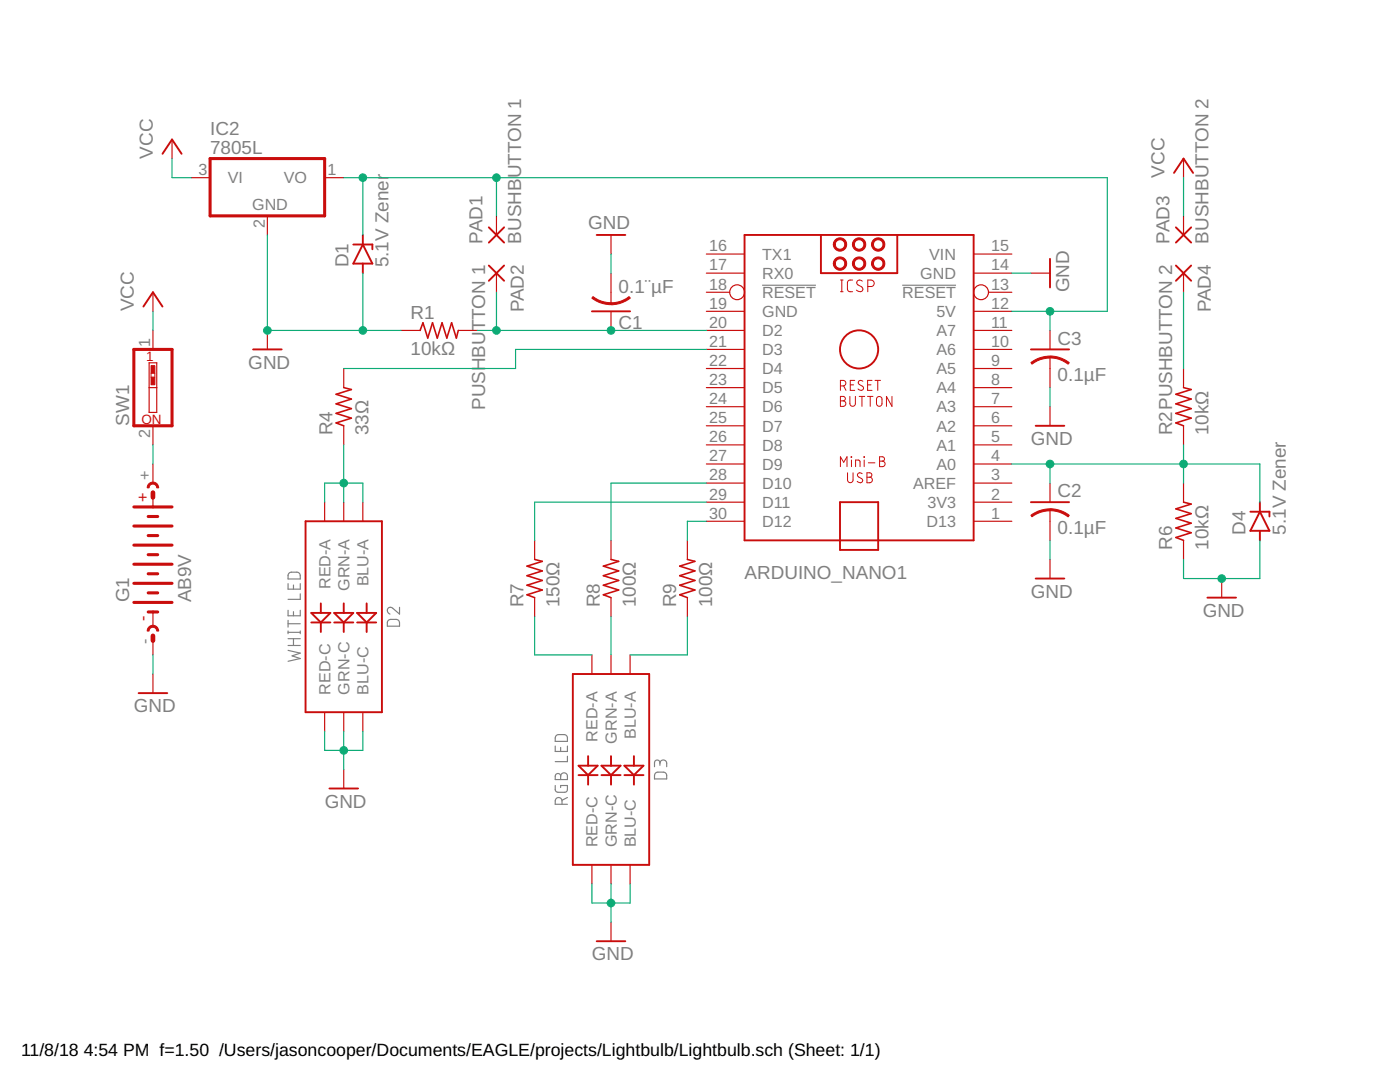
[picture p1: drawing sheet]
<svg xmlns="http://www.w3.org/2000/svg" width="279mm" height="216mm" viewBox="0 0 279 216" stroke-linecap="round" stroke-linejoin="round" font-family="sans-serif">
<g fill="none" stroke="#808080" stroke-width=".23">
<path d="M152.1 56.9h10.7M180.1 56.9h10.7M57.5 116.5v1.1h2.4v-1.1M57.6 114.4l.6-.2 1.4 .1a1.19 1.19 0 0 1 .3 1.2h-2.4zM58.6 116.7v.9M59.9 118.5v1.1h-2.4M57.5 129.8l2.4 .5-1.6 .6 1.6 .5-2.4 .6M57.5 128.8h2.4M57.5 127.4h2.4M57.5 126.2h2.4M57.5 121.8v1.1h2.4v-1.1M57.5 123.8v1.3"/>
<path d="M57.5 125.9v.5M57.5 124.5h2.4M58.6 122v.9M58.6 127.4v1.4M59.9 125.9v.5M77.4 123.9l.6-.3 1.5 .1a1.19 1.19 0 0 1 .2 1.2h-2.4zM79.7 121.2v1.3l-1.3-1.1a.67 .67 0 0 0-1.1 .2 .67 .67 0 0 0 .5 .9M110.8 156.7v1l.4 .4h1.5l.3-.1 .2-.3v-1h-1.3v.4M110.8 148.9v1h2.4v-1M110.9 154.5l.4-.2 .3 .1 .3 .5a.68 .68 0 0 1 .7-.7 .68 .68 0 0 1 .6 .7v.7h-2.4zM110.9 146.9l.4-.3h1.5l.4 .4v.9h-2.4zM111.9 149.1v.8"/>
<path d="M111.9 154.9v.7M113.2 159.1l-1 .6M113.2 150.9v1.1h-2.4M130.7 154.3l.4-.2h1.5l.4 .4 .1 .9h-2.5zM131.7 152.3a.68 .68 0 0 1 .7-.7 .68 .68 0 0 1 .7 .7v.7M131.7 152.7v-.5a.54 .54 0 0 0-.5-.5 .54 .54 0 0 0-.6 .5v.8M112.2 160.5v-.7a.68 .68 0 0 0-.7-.7 .68 .68 0 0 0-.7 .7v.7h2.4"/>
</g>
<path d="M68.6 77.3l1.5 .4-3 1 3 .9-3 1 3 .9-3 1 3 .9-3 1 1.5 .6M83.8 65.9l.6-1.5 1 3.1 .9-3.1 1 3.1 .9-3.1 1 3.1 .9-3.1 1 3.1 .4-1.6M236.2 77.3l1.5 .4-3 1 3 .9-3 1 3 .9-3 1 3 .9-3 1 1.5 .6M106.7 111.6l1.5 .4-3 1 3 .9-3 1 3 .9-3 1 3 .9-3 1 1.5 .6M121.9 111.6l1.6 .4-3.1 1 3.1 .9-3.1 1 3.1 .9-3.1 1 3.1 .9-3.1 1 1.5 .6M137.2 111.6l1.5 .4-3 1 3 .9-3 1 3 .9-3 1 3 .9-3 1 1.5 .6M236.2 100.2l1.5 .4-3 .9 3 1-3 .9 3 1-3 .9 3 1-3 1 1.5 .5" fill="none" stroke="#c90d0c" stroke-width=".32"/>
<g fill="none" stroke="#c90d0c" stroke-width=".23">
<path d="M34.3 27.8v3.8M38.1 35.5h3.8M64.8 35.5h3.8M236.2 31.6v3.9M30.5 58.3v3.8M53.4 43.1v3.8M99.1 43.1v3.8M99.1 54.5v3.8M121.9 46.9v3.8M121.9 54.5v6.1M141 54.5h7.6M141 50.7h7.6"/>
<path d="M141 58.3h4.6M194.3 54.5h7.6M194.3 50.7h7.6M197.3 58.3h4.6M205.7 54.5h3.8M236.2 43.1v3.8M236.2 54.5v3.8M29.8 77.3h1.5M29.8 72.4h1.5v9.9h-1.5zM30.5 65.9v3.8M53.4 65.9v3.8M68.6 73.5v3.8"/>
<path d="M80 65.9h3.8M91.5 65.9h3.8M121.9 62.1v3.8M141 65.9h7.6M141 62.1h7.6M141 69.7h7.6M141 73.5h7.6M141 77.3h7.6M194.3 65.9h7.6M194.3 62.1h7.6M194.3 69.7h7.6M194.3 73.5h7.6"/>
<path d="M194.3 77.3h7.6M209.5 65.9v3.8M209.5 71.2v6.1M236.2 73.5v3.8M30.5 85v3.8M30.5 92.6v3.8M30.5 99.3v1.9M68.6 85v3.8M141 81.2h7.6M141 85h7.6M141 88.8h7.6M141 92.6h7.6"/>
<path d="M141 96.4h7.6M194.3 81.2h7.6M194.3 85h7.6M194.3 88.8h7.6M194.3 92.6h7.6M194.3 96.4h7.6M209.5 81.2v3.8M209.5 96.4v3.8M236.2 85v3.8M236.2 96.4v3.8M64.8 100.2v3.8M68.6 100.2v3.8"/>
<path d="M72.4 100.2v3.8M106.7 107.8v3.8M106.7 119.3v3.8M121.9 107.8v3.8M121.9 119.3v3.8M137.2 107.8v3.8M137.2 119.3v3.8M141 100.2h7.6M141 104h7.6M194.3 100.2h7.6M194.3 104h7.6M209.5 101.7v6.1"/>
<path d="M209.5 111.6v3.8M236.2 107.8v3.8M243.8 115.4v3.9M30.5 122.1v2.9M30.5 126.9v3.8M30.5 134.5v3.8M118.1 130.7v3.8M121.9 130.7v3.8M125.8 130.7v3.8M64.8 142.1v3.8M68.6 142.1v3.8M68.6 153.5v3.8"/>
<path d="M72.4 142.1v3.8M118.1 172.6v3.8M121.9 172.6v3.8M125.8 172.6v3.8M121.9 184v3.8"/>
<circle cx="147.1" cy="58.3" r="1.48"/>
<circle cx="195.8" cy="58.3" r="1.48"/>
</g>
<g fill="none" stroke="#c90d0c" stroke-width=".38">
<path d="M32.4 30.7l1.9-2.9 1.9 2.9M234.3 34.5l1.9-2.9 1.9 2.9M70.5 48.8h3.8v.9M72.4 48.8l1.9 3.8h-3.8zM72.4 46.9v1.9M72.4 52.6v1.9M97.6 45.4l3 3M97.6 53l3 3M100.6 45.4l-3 3M100.6 53l-3 3M119.1 46.9h5.7M148.6 46.9h45.7v60.9h-45.7z"/>
<path d="M163.8 46.9v7.6h15.3v-7.6M209.5 51.6v5.8M234.7 45.4l3 3M234.7 53l3 3M237.7 45.4l-3 3M237.7 53l-3 3M28.6 61.2l1.9-2.9 1.9 2.9M50.5 69.7h5.7M118.1 62.1h7.7M205.7 69.7h7.7M206.7 85h5.7M61 104h15.2v38.1h-15.2z"/>
<path d="M167.6 100.2h7.7v9.5h-7.7zM205.7 100.2h7.7M206.7 115.4h5.7M241 119.3h5.7M249.5 102.1h3.8v1M251.4 102.1l1.9 3.8h-3.8zM251.4 100.2v1.9M251.4 105.9v1.9M27.7 138.3h5.7M62.1 122.3h3.8l-1.9 1.9zM62.1 124.2h3.8M64 120.4v1.9"/>
<path d="M64 124.2v1.9M66.7 122.3h3.8l-1.9 1.9zM66.7 124.2h3.8M68.6 120.4v1.9M68.6 124.2v1.9M71.3 122.3h3.8l-1.9 1.9zM71.3 124.2h3.8M73.2 120.4v1.9M73.2 124.2v1.9M114.3 134.5h15.3v38.1h-15.3zM65.7 157.3h5.8M115.5 152.8h3.8l-1.9 1.9z"/>
<path d="M115.5 154.7h3.8M117.4 150.9v1.9M117.4 154.7v1.9M120 152.8h3.8l-1.9 1.9zM120 154.7h3.8M121.9 150.9v1.9M121.9 154.7v1.9M124.6 152.8h3.8l-1.9 1.9zM124.6 154.7h3.8M126.5 150.9v1.9M126.5 154.7v1.9M119.1 187.8h5.7"/>
<circle cx="171.4" cy="69.7" r="3.8"/>
</g>
<g fill="#c90d0c" stroke="#c90d0c" stroke-width=".2">
<path d="M121.9 60.4l1.9-.3 1.7-.9 .3 .3-.9 .5a6.2 6.2 0 0 1-3 .8z" fill-rule="evenodd"/>
<path d="M118.3 59.2l1.7 .9 1.9 .3v.4l-1-.1a6.1 6.1 0 0 1-2.8-1.2z" fill-rule="evenodd"/>
<path d="M209.5 101.5l1.1 .1a6.1 6.1 0 0 1 2.8 1.2l-.2 .3-1.7-.9-2-.3z" fill-rule="evenodd"/>
<path d="M205.7 102.8l1.5-.8 1.3-.4 1-.1v.4l-1.9 .3-1.6 .9z" fill-rule="evenodd"/>
<path d="M209.5 71h.4a6.4 6.4 0 0 1 3.5 1.4l-.2 .3-.6-.4a5.6 5.6 0 0 0-3.1-.9z" fill-rule="evenodd"/>
<path d="M205.7 72.3l.3-.1a6.3 6.3 0 0 1 3.5-1.1v.3l-1.2 .2a5.5 5.5 0 0 0-2.3 1.1z" fill-rule="evenodd"/>
<path d="M29.8 96.5a1.15 1.15 0 0 1 1.2-.2 1.15 1.15 0 0 1 .7 1h-.4a.76 .76 0 0 0-.8-.7 .76 .76 0 0 0-.7 .7h-.4v-.4z" fill-rule="evenodd"/>
<path d="M29.8 125.1a1.15 1.15 0 0 1 1.2-.2 1.15 1.15 0 0 1 .7 1h-.4a.76 .76 0 0 0-.8-.7 .76 .76 0 0 0-.7 .7h-.4v-.4z" fill-rule="evenodd"/>
<path d="M166.7 51.6a1.33 1.33 0 0 1 2.1 .3 1.33 1.33 0 0 1-.8 2 1.33 1.33 0 0 1-1.7-1.3h.4a.95 .95 0 0 1 1.3-.9 .95 .95 0 0 1 .3 1.5 .95 .95 0 0 1-1.6-.4v-.2h-.4v-.4z" fill-rule="evenodd"/>
<path d="M170.5 47.8a1.33 1.33 0 0 1 2.1 .3 1.33 1.33 0 0 1-.8 2 1.33 1.33 0 0 1-1.7-1.3h.4a.95 .95 0 0 1 1.3-.9 .95 .95 0 0 1 .3 1.5 .95 .95 0 0 1-1.6-.4v-.2h-.4l.1-.4z" fill-rule="evenodd"/>
<path d="M174.3 47.8a1.33 1.33 0 0 1 2.1 .3 1.33 1.33 0 0 1-.8 2 1.33 1.33 0 0 1-1.7-1.3h.4a.95 .95 0 0 1 1.3-.9 .95 .95 0 0 1 .3 1.5 .95 .95 0 0 1-1.6-.4v-.2h-.4l.1-.4z" fill-rule="evenodd"/>
<path d="M166.7 47.8a1.33 1.33 0 0 1 2.1 .3 1.33 1.33 0 0 1-.8 2 1.33 1.33 0 0 1-1.7-1.3h.4a.95 .95 0 0 1 1.3-.9 .95 .95 0 0 1 .3 1.5 .95 .95 0 0 1-1.6-.4v-.2h-.4v-.4z" fill-rule="evenodd"/>
<path d="M174.3 51.6a1.33 1.33 0 0 1 2.1 .3 1.33 1.33 0 0 1-.8 2 1.33 1.33 0 0 1-1.7-1.3h.4a.95 .95 0 0 1 1.3-.9 .95 .95 0 0 1 .3 1.5 .95 .95 0 0 1-1.6-.4v-.2h-.4l.1-.4z" fill-rule="evenodd"/>
<path d="M170.5 51.6a1.33 1.33 0 0 1 2.1 .3 1.33 1.33 0 0 1-.8 2 1.33 1.33 0 0 1-1.7-1.3h.4a.95 .95 0 0 1 1.3-.9 .95 .95 0 0 1 .3 1.5 .95 .95 0 0 1-1.6-.4v-.2h-.4l.1-.4z" fill-rule="evenodd"/>
</g>
<g fill="none" stroke="#c90d0c" stroke-width=".61">
<path d="M41.9 31.6h22.9v11.5h-22.9zM26.7 69.7h7.6v15.3h-7.6zM26.7 101.2h7.6M26.7 116.4h7.6M26.7 112.6h7.6M26.7 108.8h7.6M26.7 105h7.6M29.6 118.3h1.9M29.6 114.5h1.9M29.6 110.7h1.9M29.6 106.9h1.9M29.6 103.1h1.9"/>
<path d="M26.7 120.2h7.6M29.6 122.1h1.9"/>
</g>
<path d="M30.5 98.3v1M30.5 126.9v.9" fill="none" stroke="#c90d0c" stroke-width=".93"/>
<g fill="none" stroke="#c90d0c" stroke-width=".2">
<path d="M167.7 58.2h.6M167.7 55.9h.6M168 55.9v2.3M170.2 55.9h-.5a.54 .54 0 0 0-.6 .5l.1 1.6 .3 .2h.7M172.1 56.1a.58 .58 0 0 0-.9-.1 .58 .58 0 0 0 0 .9l.8 .3a.58 .58 0 0 1 0 .9 .58 .58 0 0 1-.8 0l-.3-.2M173.2 57.2h.6a.65 .65 0 0 0 .7-.7 .65 .65 0 0 0-.7-.6h-.6v2.3M30.1 74.5v.7M30.9 74.5v.7M167.7 77h.6a.55 .55 0 0 0 .5-.5 .55 .55 0 0 0-.5-.6h-.6v2M167.7 79.1h.6a.44 .44 0 0 1 .4 .4 .44 .44 0 0 1-.4 .5 .55 .55 0 0 1 .5 .5 .55 .55 0 0 1-.5 .6h-.6zM167.7 80h.6M168.4 77l.4 .9"/>
<path d="M169.6 79.1v1.4a.55 .55 0 0 0 .6 .6 .55 .55 0 0 0 .5-.6v-1.4M169.7 76.8h.6M170.6 75.9h-.9v2h.9M171.5 79.1h1.1M172 79.1v2M172.2 76.1a.49 .49 0 0 0-.7-.1 .49 .49 0 0 0 0 .7l.6 .4a.46 .46 0 0 1 .2 .6 .46 .46 0 0 1-.7 .2l-.4-.3M173.1 79.1h1.1M173.1 76.8h.7M173.7 79.1v2M174 75.9h-.9v2h.9M174.6 75.9h1.1M175 79.3l.4-.2 .5 .2 .1 1.2a.55 .55 0 0 1-.5 .6 .55 .55 0 0 1-.6-.6z"/>
<path d="M175.2 75.9v2M178 79.1v2l-1.1-2v2M167.7 93.1v-2l.7 1.1 .6-1.1v2M169.1 94.3v1.5a.55 .55 0 0 0 .6 .5 .55 .55 0 0 0 .5-.5v-1.5M169.9 91.1l.1 .1zM169.9 91.8v1.3M170.8 93.1v-1.3h.6l.2 .2v1.1M172.1 94.5a.49 .49 0 0 0-.8-.1 .49 .49 0 0 0 0 .8l.6 .3a.49 .49 0 0 1 .1 .8 .49 .49 0 0 1-.7-.1l-.2-.1M172.4 91.1l.1 .1zM172.5 91.8v1.3M173 94.3h.6a.44 .44 0 0 1 .4 .5 .44 .44 0 0 1-.4 .4 .55 .55 0 0 1 .5 .6 .55 .55 0 0 1-.5 .5h-.6zM173 95.2h.6"/>
<path d="M173.3 92.4h1.3M175.5 91.1h.6a.43 .43 0 0 1 .4 .5 .43 .43 0 0 1-.4 .4 .55 .55 0 0 1 .5 .6 .55 .55 0 0 1-.5 .5h-.6zM175.5 92h.6"/>
</g>
<g fill="#c90d0c" stroke="#c90d0c" stroke-width=".2">
<path d="M30.1 75.2h.8v1.6h-.8z"/>
<path d="M30.1 73h.8v1.5h-.8z"/>
</g>
<g fill="none" stroke="#0dab76" stroke-width=".23">
<path d="M34.3 31.6v3.9h3.8M68.6 35.5h152.4v26.6h-19.1M72.4 35.5v11.4M99.1 35.5v7.6M236.2 35.5v7.6M53.4 46.9v19h26.6M72.4 54.5v11.4M99.1 58.3v7.6M121.9 50.7v3.8M201.9 54.5h3.8M236.2 58.3v15.2M30.5 62.1v3.8"/>
<path d="M95.3 65.9h45.7M141 69.7h-38.1v3.8h-34.3M209.5 62.1v3.8M209.5 77.3v3.9M30.5 88.8v3.8M68.6 88.8v11.4M141 96.4h-19.1v11.4M201.9 92.6h49.5v7.6M209.5 92.6v3.8M236.2 88.8v7.6M64.8 100.2v-3.8h7.6v3.8M141 100.2h-34.3v7.6"/>
<path d="M141 104h-3.8v3.8M209.5 107.8v3.8M251.4 107.8v7.6h-15.2v-3.8M30.5 130.7v3.8M106.7 123.1v7.6h11.4M121.9 123.1v7.6M137.2 123.1v7.6h-11.4M64.8 145.9v3.8h7.6v-3.8M68.6 145.9v7.6M118.1 176.4v3.8h7.7v-3.8M121.9 176.4v7.6"/>
</g>
<g fill="#0dab76" stroke="#0dab76" stroke-width=".2">
<circle cx="99.1" cy="65.9" r=".76"/>
<circle cx="121.9" cy="65.9" r=".76"/>
<circle cx="99.1" cy="35.5" r=".76"/>
<circle cx="72.4" cy="35.5" r=".76"/>
<circle cx="209.5" cy="62.1" r=".76"/>
<circle cx="243.8" cy="115.4" r=".76"/>
<circle cx="68.6" cy="149.7" r=".76"/>
<circle cx="72.4" cy="65.9" r=".76"/>
<circle cx="53.4" cy="65.9" r=".76"/>
<circle cx="121.9" cy="180.2" r=".76"/>
<circle cx="236.2" cy="92.6" r=".76"/>
<circle cx="209.5" cy="92.6" r=".76"/>
<circle cx="68.6" cy="96.4" r=".76"/>
</g>
<g font-size="3.8" fill="#808080">
<text x="41.9" y="26.9">IC2</text>
<text x="30.5" y="31.6" transform="rotate(-90 30.5 31.6)">VCC</text>
<text x="41.9" y="30.7">7805L</text>
<text x="232.4" y="35.5" transform="rotate(-90 232.4 35.5)">VCC</text>
<text x="117.4" y="45.7">GND</text>
<text x="69.6" y="53.4" transform="rotate(-90 69.6 53.4)">D1</text>
<text x="77.6" y="53.4" transform="rotate(-90 77.6 53.4)">5.1V Zener</text>
<text x="96.3" y="48.6" transform="rotate(-90 96.3 48.6)">PAD1</text>
<text x="104" y="48.6" transform="rotate(-90 104 48.6)">BUSHBUTTON 1</text>
<text x="233.4" y="48.6" transform="rotate(-90 233.4 48.6)">PAD3</text>
<text x="241.2" y="48.6" transform="rotate(-90 241.2 48.6)">BUSHBUTTON 2</text>
<text x="123.5" y="58.5">0.1¨µF</text>
<text x="213.4" y="58.3" transform="rotate(-90 213.4 58.3)">GND</text>
<text x="26.7" y="62.1" transform="rotate(-90 26.7 62.1)">VCC</text>
<text x="81.9" y="63.7">R1</text>
<text x="104.5" y="62.4" transform="rotate(-90 104.5 62.4)">PAD2</text>
<text x="123.5" y="65.7">C1</text>
<text x="241.7" y="62.4" transform="rotate(-90 241.7 62.4)">PAD4</text>
<text x="81.9" y="70.9">10kΩ</text>
<text x="211.1" y="68.8">C3</text>
<text x="49.6" y="73.5">GND</text>
<text x="211.1" y="76">0.1µF</text>
<text x="96.8" y="81.8" transform="rotate(-90 96.8 81.8)">PUSHBUTTON 1</text>
<text x="25.8" y="85" transform="rotate(-90 25.8 85)">SW1</text>
<text x="66.4" y="86.9" transform="rotate(-90 66.4 86.9)">R4</text>
<text x="73.6" y="86.9" transform="rotate(-90 73.6 86.9)">33Ω</text>
<text x="205.7" y="88.8">GND</text>
<text x="234" y="86.9" transform="rotate(-90 234 86.9)">R2PUSHBUTTON 2</text>
<text x="241.2" y="86.9" transform="rotate(-90 241.2 86.9)">10kΩ</text>
<text x="211.1" y="99.3">C2</text>
<text x="211.1" y="106.5">0.1µF</text>
<text x="248.6" y="106.7" transform="rotate(-90 248.6 106.7)">D4</text>
<text x="256.6" y="106.7" transform="rotate(-90 256.6 106.7)">5.1V Zener</text>
<text x="234" y="109.7" transform="rotate(-90 234 109.7)">R6</text>
<text x="241.2" y="109.7" transform="rotate(-90 241.2 109.7)">10kΩ</text>
<text x="148.6" y="115.4">ARDUINO_NANO1</text>
<text x="205.7" y="119.3">GND</text>
<text x="25.8" y="120.2" transform="rotate(-90 25.8 120.2)">G1</text>
<text x="38.1" y="120.2" transform="rotate(-90 38.1 120.2)">AB9V</text>
<text x="104.4" y="121.2" transform="rotate(-90 104.4 121.2)">R7</text>
<text x="111.6" y="121.2" transform="rotate(-90 111.6 121.2)">150Ω</text>
<text x="119.7" y="121.2" transform="rotate(-90 119.7 121.2)">R8</text>
<text x="126.9" y="121.2" transform="rotate(-90 126.9 121.2)">100Ω</text>
<text x="134.9" y="121.2" transform="rotate(-90 134.9 121.2)">R9</text>
<text x="142.1" y="121.2" transform="rotate(-90 142.1 121.2)">100Ω</text>
<text x="240" y="123.1">GND</text>
<text x="26.7" y="142.1">GND</text>
<text x="64.8" y="161.2">GND</text>
<text x="118.1" y="191.6">GND</text>
</g>
<g font-size="3.5">
<text x="4.2" y="210.7">11/8/18</text>
<text x="16.7" y="210.7">4:54 PM f=1.50 /Users/jasoncooper/Documents/EAGLE/projects/Lightbulb/Lightbulb.sch (Sheet: 1/1)</text>
</g>
<g font-size="3.2" fill="#808080">
<text x="39.6" y="34.9">3</text>
<text x="65.3" y="34.9">1</text>
<text x="45.4" y="36.6">VI</text>
<text x="50.3" y="41.9">GND</text>
<text x="56.6" y="36.6">VO</text>
<text x="52.8" y="45.4" transform="rotate(-90 52.8 45.4)">2</text>
<text x="141.5" y="50.2">16</text>
<text x="141.5" y="54">17</text>
<text x="152.1" y="51.8">TX1</text>
<text x="185.4" y="51.8">VIN</text>
<text x="197.8" y="54">14</text>
<text x="197.8" y="50.2">15</text>
<text x="141.5" y="57.8">18</text>
<text x="152.1" y="55.6">RX0</text>
<text x="152.1" y="59.4">RESET</text>
<text x="180.1" y="59.4">RESET</text>
<text x="183.6" y="55.6">GND</text>
<text x="197.8" y="57.8">13</text>
<text x="141.5" y="61.6">19</text>
<text x="141.5" y="65.4">20</text>
<text x="152.1" y="63.3">GND</text>
<text x="186.9" y="63.3">5V</text>
<text x="197.8" y="65.4">11</text>
<text x="197.8" y="61.6">12</text>
<text x="30" y="69.2" transform="rotate(-90 30 69.2)">1</text>
<text x="141.5" y="69.2">21</text>
<text x="152.1" y="67.1">D2</text>
<text x="152.1" y="70.9">D3</text>
<text x="186.9" y="70.9">A6</text>
<text x="186.9" y="67.1">A7</text>
<text x="197.8" y="69.2">10</text>
<text x="141.5" y="73">22</text>
<text x="141.5" y="76.8">23</text>
<text x="152.1" y="74.7">D4</text>
<text x="186.9" y="74.7">A5</text>
<text x="197.8" y="76.8">8</text>
<text x="197.8" y="73">9</text>
<text x="141.5" y="80.6">24</text>
<text x="152.1" y="78.5">D5</text>
<text x="152.1" y="82.3">D6</text>
<text x="186.9" y="82.3">A3</text>
<text x="186.9" y="78.5">A4</text>
<text x="197.8" y="80.6">7</text>
<text x="30" y="87.3" transform="rotate(-90 30 87.3)">2</text>
<text x="141.5" y="84.4">25</text>
<text x="141.5" y="88.2">26</text>
<text x="152.1" y="86.1">D7</text>
<text x="152.1" y="89.9">D8</text>
<text x="186.9" y="89.9">A1</text>
<text x="186.9" y="86.1">A2</text>
<text x="197.8" y="88.2">5</text>
<text x="197.8" y="84.4">6</text>
<text x="30" y="95.9" transform="rotate(-90 30 95.9)">+</text>
<text x="141.5" y="92.1">27</text>
<text x="141.5" y="95.9">28</text>
<text x="152.1" y="93.7">D9</text>
<text x="186.9" y="93.7">A0</text>
<text x="197.8" y="95.9">3</text>
<text x="197.8" y="92.1">4</text>
<text x="141.5" y="99.7">29</text>
<text x="152.1" y="97.5">D10</text>
<text x="152.1" y="101.3">D11</text>
<text x="182.2" y="97.5">AREF</text>
<text x="185.1" y="101.3">3V3</text>
<text x="197.8" y="99.7">2</text>
<text x="141.5" y="103.5">30</text>
<text x="152.1" y="105.2">D12</text>
<text x="184.9" y="105.2">D13</text>
<text x="197.8" y="103.5">1</text>
<text x="65.9" y="117.5" transform="rotate(-90 65.9 117.5)">RED-A</text>
<text x="69.7" y="117.9" transform="rotate(-90 69.7 117.9)">GRN-A</text>
<text x="73.6" y="117" transform="rotate(-90 73.6 117)">BLU-A</text>
<text x="30" y="128.5" transform="rotate(-90 30 128.5)">-</text>
<text x="65.9" y="138.6" transform="rotate(-90 65.9 138.6)">RED-C</text>
<text x="69.7" y="138.6" transform="rotate(-90 69.7 138.6)">GRN-C</text>
<text x="73.6" y="138.6" transform="rotate(-90 73.6 138.6)">BLU-C</text>
<text x="119.3" y="148" transform="rotate(-90 119.3 148)">RED-A</text>
<text x="123.1" y="148.4" transform="rotate(-90 123.1 148.4)">GRN-A</text>
<text x="126.9" y="147.5" transform="rotate(-90 126.9 147.5)">BLU-A</text>
<text x="119.3" y="169.1" transform="rotate(-90 119.3 169.1)">RED-C</text>
<text x="123.1" y="169.1" transform="rotate(-90 123.1 169.1)">GRN-C</text>
<text x="126.9" y="169.1" transform="rotate(-90 126.9 169.1)">BLU-C</text>
</g>
<g font-size="3.2" fill="#c90d0c">
<text x="29.6" y="100.2" transform="rotate(-90 29.6 100.2)">+</text>
<text x="29.6" y="124" transform="rotate(-90 29.6 124)">-</text>
</g>
<g font-size="2.7" fill="#c90d0c">
<text x="29.2" y="72">1</text>
<text x="28.2" y="84.6">ON</text>
</g>
</svg>
